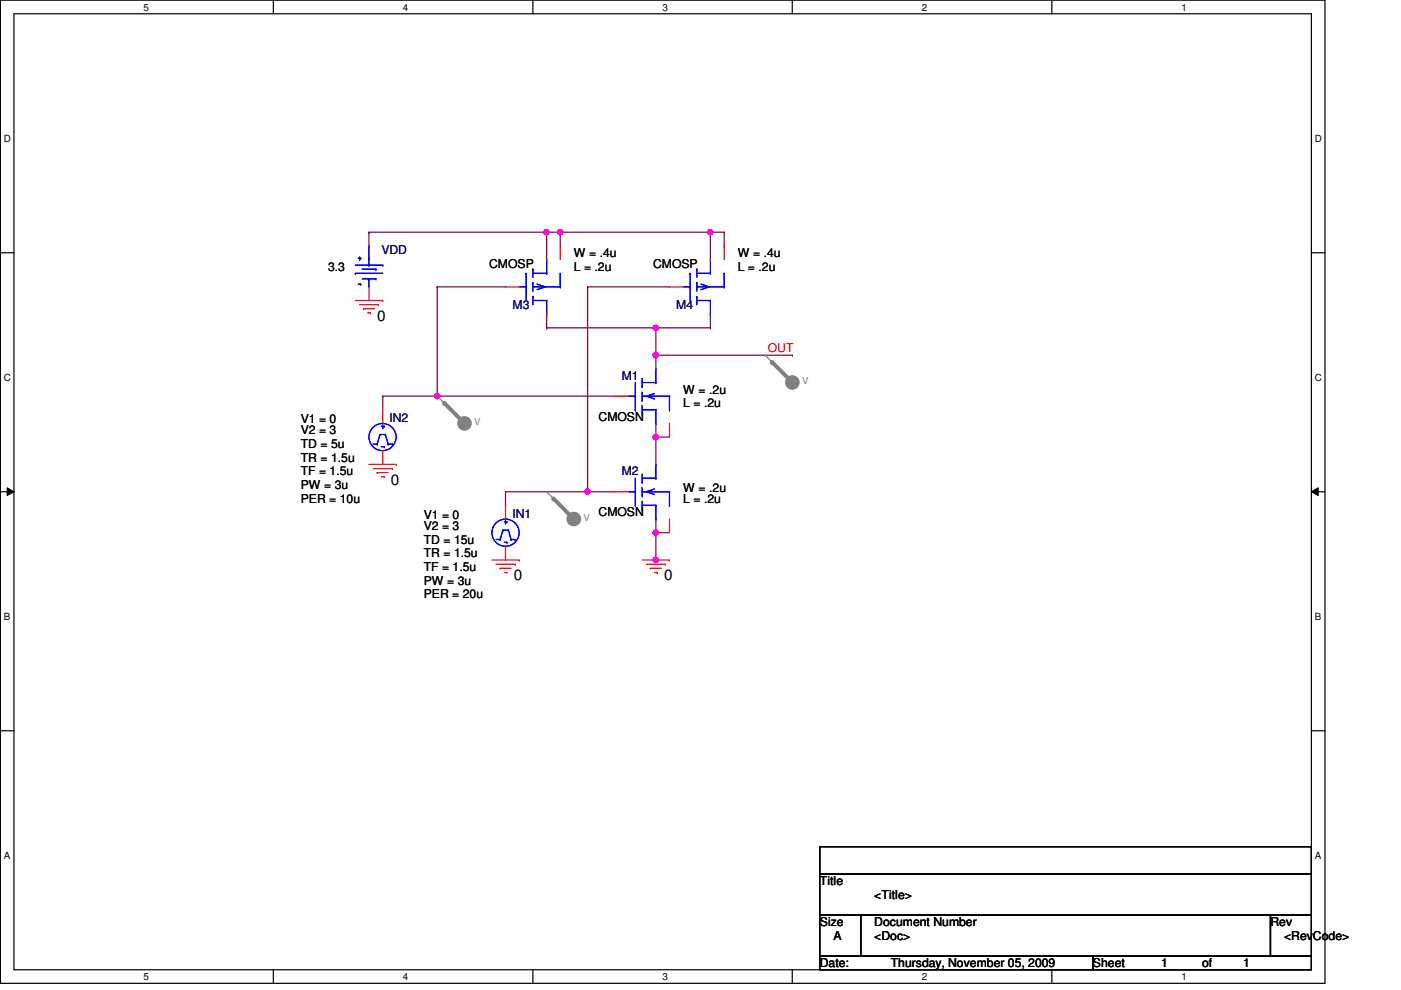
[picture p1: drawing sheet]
<svg xmlns="http://www.w3.org/2000/svg" width="297mm" height="210mm" viewBox="0 0 297 210" stroke-linecap="round" stroke-linejoin="round" font-family="sans-serif">
<path d="M.1 0h280.8v208.5h-280.8zM3 2.9h275v202.7h-275z" fill="none" stroke="#000" stroke-width=".25"/>
<g fill="#fff">
<path d="M30.4 .3h1.2v2.4h-1.2z"/>
<path d="M30.4 205.9h1.2v2.3h-1.2z"/>
</g>
<path d="M58 0v2.9M58 205.6v2.9" fill="none" stroke="#000" stroke-width=".25"/>
<g fill="#fff">
<path d="M85.4 .3h1.2v2.4h-1.2z"/>
<path d="M85.4 205.9h1.2v2.3h-1.2z"/>
</g>
<path d="M113 0v2.9M113 205.6v2.9" fill="none" stroke="#000" stroke-width=".25"/>
<g fill="#fff">
<path d="M140.5 .3h1.1v2.4h-1.1z"/>
<path d="M140.5 205.9h1.1v2.3h-1.1z"/>
</g>
<path d="M168 0v2.9M168 205.6v2.9" fill="none" stroke="#000" stroke-width=".25"/>
<g fill="#fff">
<path d="M195.4 .3h1.2v2.4h-1.2z"/>
<path d="M195.4 205.9h1.2v2.3h-1.2z"/>
</g>
<path d="M223 0v2.9M223 205.6v2.9" fill="none" stroke="#000" stroke-width=".25"/>
<g fill="#fff">
<path d="M250.5 .3h1.1v2.4h-1.1z"/>
<path d="M250.5 205.9h1.1v2.3h-1.1z"/>
<path d="M.8 28.2h1.5v2.4h-1.5z"/>
<path d="M278.8 28.2h1.4v2.4h-1.4z"/>
<path d="M.8 78.9h1.5v2.3h-1.5z"/>
<path d="M278.8 78.9h1.4v2.3h-1.4z"/>
</g>
<path d="M.1 53.6h2.9M278 53.6h2.9" fill="none" stroke="#000" stroke-width=".25"/>
<g fill="#fff">
<path d="M.8 129.6h1.4v2.3h-1.4z"/>
<path d="M278.8 129.6h1.3v2.3h-1.3z"/>
</g>
<path d="M.1 104.3h2.9M278 104.3h2.9" fill="none" stroke="#000" stroke-width=".25"/>
<path d="M1.5 103.4l1.5 .9-1.5 .8zM278 104.3l1.5-.9v1.7z" fill="#000"/>
<path d="M1.5 103.4l1.5 .9-1.5 .8zM278 104.3l1.5-.9v1.7z" fill="none" stroke="#000" stroke-width=".21"/>
<g fill="#fff">
<path d="M.8 180.3h1.4v2.3h-1.4z"/>
<path d="M278.8 180.3h1.3v2.3h-1.3z"/>
</g>
<path d="M.1 154.9h2.9M278 154.9h2.9" fill="none" stroke="#000" stroke-width=".25"/>
<path d="M115.9 49.2h.1M115.9 49.2v5.8M115.9 69.5h.1M115.9 66.6v2.9M150.6 69.5h.1M150.6 66.6v2.9" fill="none" stroke="#800040" stroke-width=".25"/>
<circle cx="115.9" cy="49.2" r=".56" fill="#f0f"/>
<circle cx="115.9" cy="49.2" r=".56" fill="none" stroke="#f0f" stroke-width=".25"/>
<path d="M118.8 49.2h.1M118.8 49.2v3M150.6 49.2h.1M150.6 49.2v5.8M150.6 49.2h2.9M153.5 49.2h.1M139.1 92.7h.1M139.1 89.8v2.9M139.1 92.7h2.8" fill="none" stroke="#800040" stroke-width=".25"/>
<circle cx="139" cy="92.7" r=".56" fill="#f0f"/>
<circle cx="139" cy="92.7" r=".56" fill="none" stroke="#f0f" stroke-width=".25"/>
<g fill="none" stroke="#800040" stroke-width=".25">
<path d="M92.7 60.8h.1M92.7 60.8h14.5M124.6 60.8h.1M124.6 60.8h17.3M139.1 69.5h.1M139.1 69.5h11.5M139.1 98.5h.1M139.1 92.7v5.8M107.2 104.3h.1M107.2 104.3h23.2M124.6 104.3h.1M139.1 112.9h.1"/>
<path d="M139.1 110.1v2.8M139.1 112.9h2.8"/>
</g>
<circle cx="139" cy="69.5" r=".56" fill="#f0f"/>
<circle cx="139" cy="69.5" r=".56" fill="none" stroke="#f0f" stroke-width=".25"/>
<path d="M115.9 49.2h2.9M118.8 49.2h.1M124.6 60.8h.1M124.6 60.8v43.5M81.1 84h.1M81.1 84v2.9" fill="none" stroke="#800040" stroke-width=".25"/>
<circle cx="124.5" cy="104.2" r=".56" fill="#f0f"/>
<circle cx="124.5" cy="104.2" r=".56" fill="none" stroke="#f0f" stroke-width=".25"/>
<path d="M139.1 118.7h.1M139.1 112.9v5.8" fill="none" stroke="#800040" stroke-width=".25"/>
<circle cx="139" cy="112.9" r=".56" fill="#f0f"/>
<circle cx="139" cy="112.9" r=".56" fill="none" stroke="#f0f" stroke-width=".25"/>
<circle cx="139" cy="118.7" r=".56" fill="#f0f"/>
<circle cx="139" cy="118.7" r=".56" fill="none" stroke="#f0f" stroke-width=".25"/>
<path d="M139.1 75.3h.1M139.1 75.3v2.9" fill="none" stroke="#800040" stroke-width=".25"/>
<circle cx="139" cy="75.3" r=".56" fill="#f0f"/>
<circle cx="139" cy="75.3" r=".56" fill="none" stroke="#f0f" stroke-width=".25"/>
<path d="M115.9 69.5h.1M115.9 69.5h23.2M139.1 69.5h.1M139.1 69.5v5.8M92.7 84h.1M92.7 84h37.7" fill="none" stroke="#800040" stroke-width=".25"/>
<circle cx="92.7" cy="84" r=".56" fill="#f0f"/>
<circle cx="92.7" cy="84" r=".56" fill="none" stroke="#f0f" stroke-width=".25"/>
<path d="M78.2 49.2h.1M78.2 49.2v3M118.8 49.2h.1M118.8 49.2h31.8M153.5 52.2h.1M153.5 49.2v3M92.7 60.8h.1M92.7 60.8v23.2M107.2 107.1h.1M107.2 104.3v2.8" fill="none" stroke="#800040" stroke-width=".25"/>
<circle cx="150.6" cy="49.2" r=".56" fill="#f0f"/>
<circle cx="150.6" cy="49.2" r=".56" fill="none" stroke="#f0f" stroke-width=".25"/>
<circle cx="118.8" cy="49.2" r=".56" fill="#f0f"/>
<circle cx="118.8" cy="49.2" r=".56" fill="none" stroke="#f0f" stroke-width=".25"/>
<path d="M78.2 49.2h.1M78.2 49.2h37.7M139.1 75.3h28.9M168 75.3h.1M81.1 84h.1M81.1 84h11.6" fill="none" stroke="#800040" stroke-width=".25"/>
<g fill="none" stroke="#f00" stroke-width=".25">
<path d="M75.3 63.7h5.8M76.2 64.6h4.1M77.1 65.4h.1M77.1 65.4h2.3M78 66.3h.5M78.5 66.3h.1M80.3 64.6h.1M81.1 63.7h.1M78.2 98.5h5.8M79.1 99.4h4.1M83.2 99.4h.1M84 98.5h.1"/>
<path d="M80 100.2h.1M80 100.2h2.3M80.9 101.1h.5M81.4 101.1h.1M104.3 118.7h5.8M105.2 119.6h4M109.2 119.6h.1M110.1 118.7h.1M136.1 118.7h5.8M137 119.6h4.1M141.1 119.6h.1M141.9 118.7h.1"/>
<path d="M106 120.5h.1M106 120.5h2.4M106.9 121.4h.6M107.5 121.4h.1M137.9 120.5h.1M137.9 120.5h2.3M138.8 121.4h.6M139.4 121.4h.1"/>
</g>
<path d="M173.8 179.5h104.2v5.8h-104.2zM173.8 185.3h104.2v8.7h-104.2zM173.8 194h8.7v8.7h-8.7zM182.5 194h86.9v8.7h-86.9zM269.4 194h8.6v8.7h-8.6zM173.8 202.7h57.9v2.9h-57.9zM231.7 202.7h46.3v2.9h-46.3z" fill="none" stroke="#000" stroke-width=".25"/>
<circle cx="98.5" cy="89.8" r="1.43" fill="#808080"/>
<g fill="none" stroke="#808080" stroke-width=".25">
<path d="M92.7 84h.1M92.7 84l5.8 5.8"/>
<circle cx="98.5" cy="89.8" r="1.43"/>
</g>
<path d="M94.2 85.4l4.3 4.4" fill="none" stroke="#808080" stroke-width=".85"/>
<circle cx="94.2" cy="85.4" r=".42" fill="#808080"/>
<circle cx="121.7" cy="110" r="1.43" fill="#808080"/>
<g fill="none" stroke="#808080" stroke-width=".25">
<path d="M115.9 104.3h.1M115.9 104.3l5.8 5.8"/>
<circle cx="121.7" cy="110" r="1.43"/>
</g>
<path d="M117.3 105.7l4.4 4.4" fill="none" stroke="#808080" stroke-width=".85"/>
<circle cx="117.3" cy="105.7" r=".42" fill="#808080"/>
<circle cx="168" cy="81.1" r="1.43" fill="#808080"/>
<g fill="none" stroke="#808080" stroke-width=".25">
<path d="M162.2 75.3h.1M162.2 75.3l5.8 5.8"/>
<circle cx="168" cy="81.1" r="1.43"/>
</g>
<path d="M163.7 76.8l4.3 4.3" fill="none" stroke="#808080" stroke-width=".85"/>
<circle cx="163.7" cy="76.8" r=".42" fill="#808080"/>
<g fill="none" stroke="#00f" stroke-width=".25">
<path d="M75.3 58h.1M75.3 58h5.8M75.3 56.2h5.8M75.9 54.7h.6M76.2 55h.1M76.2 54.5v.5M76.5 54.7h.1M76.8 57.1h2.9M76.8 59.1h2.9M78.2 56.2h.1M78.2 59.1h.1M78.2 52.2h.1"/>
<path d="M78.2 52.2v4M78.2 59.1v1.7M79.7 57.1h.1M79.7 59.1h.1M81.1 56.2h.1M111.5 58h.1M111.5 58v5.7M113 59.9h.1M113 57.1h.1M113 58h2.9M113 57.1v1.7M113 59.9v1.8"/>
<path d="M115.9 58h.1M115.9 55h.1M115.9 55v3M118.8 58h.1M118.8 58v2.8M146.3 58h.1M146.3 58v5.7M147.7 59.9h.1M147.7 57.1h.1M147.7 58h2.9M147.7 57.1v1.7M147.7 59.9v1.8"/>
<path d="M150.6 58h.1M150.6 55h.1M150.6 55v3M153.5 58h.1M153.5 58v2.8M75.9 60.2h.6M76.5 60.2h.1M110.1 60.8h1.4M111.5 60.8h.1M113 62.9h.1M113 63.7h2.9M113 60.8h5.8"/>
<path d="M113 62.9v1.7M113.9 60.2l1.7 .6-1.7 .6M115.9 63.7h.1M115.9 66.6h.1M115.9 63.7v2.9M118.8 60.8h.1M139.1 78.2h.1M139.1 78.2v2.9M144.9 60.8h1.4M146.3 60.8h.1M147.7 62.9h.1M147.7 63.7h2.9"/>
<path d="M147.7 60.8h5.8M147.7 62.9v1.7M148.6 60.2l1.8 .6-1.8 .6M150.6 63.7h.1M150.6 66.6h.1M150.6 63.7v2.9M153.5 60.8h.1M79.1 94.1h.9M80 94.1h.1M80.6 92.1h.1M80.6 92.1l-.6 2M80.6 92.1h1.1"/>
<path d="M80.9 94.7h.5M80.9 90.4h.5M81.1 90.7h.1M81.1 90.1v.6M81.4 94.7h.1M81.4 90.4h.1M81.7 92.1h.1M81.7 92.1l.6 2M82.3 94.1h.1M82.3 94.1h.9M83.2 94.1h.1M133.3 84h1.4"/>
<path d="M134.7 86.9h.1M134.7 84h.1M134.7 81.1v5.8M136.1 82h.1M136.1 84.9h.1M136.1 87.8h.1M136.1 86.9h3M136.1 81.1h3M136.1 84h5.8M136.1 80.2v1.8M136.1 83.1v1.8M136.1 86v1.8"/>
<path d="M138.8 83.4l-1.8 .6 1.8 .6M139.1 86.9h.1M139.1 81.1h.1M139.1 89.8h.1M139.1 98.5h.1M139.1 86.9v2.9M139.1 98.5v2.9M141.9 86.9h.1M141.9 84h.1M141.9 84v2.9M105.2 114.4h.8M106 114.4h.1"/>
<path d="M106.6 112.4h.1M106.6 112.4l-.6 2M106.6 112.4h1.2M106.9 115h.6M106.9 110.6h.6M107.2 110.9h.1M107.2 110.4v.5M107.5 115h.1M107.5 110.6h.1M107.8 112.4h.1M107.8 112.4l.6 2M108.4 114.4h.1"/>
<path d="M108.4 114.4h.8M109.2 114.4h.1M133.3 104.3h1.4M134.7 107.1h.1M134.7 104.3h.1M134.7 101.4v5.7M136.1 102.2h.1M136.1 105.2h.1M136.1 108h.1M136.1 100.5v1.7M136.1 103.4v1.8M136.1 106.3v1.7"/>
<path d="M136.1 107.1h3M136.1 101.4h3M136.1 104.3h5.8M138.8 103.7l-1.8 .6 1.8 .6M139.1 107.1h.1M139.1 101.4h.1M139.1 110.1h.1M139.1 107.1v3M141.9 107.1h.1M141.9 104.3h.1M141.9 104.3v2.8"/>
<circle cx="81.1" cy="92.7" r="2.88"/>
<circle cx="107.2" cy="112.9" r="2.88"/>
</g>
<g fill="none" stroke="#f00" stroke-width=".25">
<path d="M78.2 52.2h.1M115.9 55h.1M118.8 52.2v2.8M150.6 55h.1M153.5 52.2v2.8M78.2 60.8v2.9M107.2 60.8h2.9M115.9 66.6h.1M139.1 78.2h.1M141.9 60.8h3M150.6 66.6h.1M81.1 86.9v2.9"/>
<path d="M81.1 95.6v2.9M130.4 84h2.9M139.1 89.8h.1M139.1 98.5h.1M141.9 89.8v2.9M107.2 107.1v3M107.2 115.9v2.8M130.4 104.3h2.9M139.1 110.1h.1M141.9 110.1v2.8"/>
</g>
<circle cx="115.9" cy="49.2" r=".56" fill="#f0f"/>
<circle cx="115.9" cy="49.2" r=".56" fill="none" stroke="#f0f" stroke-width=".25"/>
<circle cx="139" cy="92.7" r=".56" fill="#f0f"/>
<circle cx="139" cy="92.7" r=".56" fill="none" stroke="#f0f" stroke-width=".25"/>
<circle cx="139" cy="69.5" r=".56" fill="#f0f"/>
<circle cx="139" cy="69.5" r=".56" fill="none" stroke="#f0f" stroke-width=".25"/>
<circle cx="124.5" cy="104.2" r=".56" fill="#f0f"/>
<circle cx="124.5" cy="104.2" r=".56" fill="none" stroke="#f0f" stroke-width=".25"/>
<circle cx="139" cy="112.9" r=".56" fill="#f0f"/>
<circle cx="139" cy="112.9" r=".56" fill="none" stroke="#f0f" stroke-width=".25"/>
<circle cx="139" cy="118.7" r=".56" fill="#f0f"/>
<circle cx="139" cy="118.7" r=".56" fill="none" stroke="#f0f" stroke-width=".25"/>
<circle cx="139" cy="75.3" r=".56" fill="#f0f"/>
<circle cx="139" cy="75.3" r=".56" fill="none" stroke="#f0f" stroke-width=".25"/>
<circle cx="92.7" cy="84" r=".56" fill="#f0f"/>
<circle cx="92.7" cy="84" r=".56" fill="none" stroke="#f0f" stroke-width=".25"/>
<circle cx="150.6" cy="49.2" r=".56" fill="#f0f"/>
<circle cx="150.6" cy="49.2" r=".56" fill="none" stroke="#f0f" stroke-width=".25"/>
<circle cx="118.8" cy="49.2" r=".56" fill="#f0f"/>
<circle cx="118.8" cy="49.2" r=".56" fill="none" stroke="#f0f" stroke-width=".25"/>
<g font-size="3.2">
<text x="80" y="68">0</text>
<text x="82.9" y="102.7">0</text>
<text x="108.9" y="123">0</text>
<text x="140.8" y="123">0</text>
</g>
<g font-size="2.6" fill="#000080">
<text x="80.9" y="53.9">VDD</text>
<text x="108.7" y="65.5">M3</text>
<text x="143.4" y="65.5">M4</text>
<text x="131.8" y="80.5">M1</text>
<text x="82.6" y="89.5">IN2</text>
<text x="131.8" y="100.8">M2</text>
<text x="108.7" y="109.8">IN1</text>
</g>
<g font-size="2.6">
<text x="69.6" y="57.4">3.3</text>
<text x="103.7" y="56.8">CMOSP</text>
<text x="121.7" y="54.5">W = .4u</text>
<text x="121.7" y="57.4">L = .2u</text>
<text x="138.5" y="56.8">CMOSP</text>
<text x="156.4" y="54.5">W = .4u</text>
<text x="156.4" y="57.4">L = .2u</text>
<text x="144.9" y="83.4">W = .2u</text>
<text x="63.8" y="89.8">V1 = 0</text>
<text x="126.9" y="89.2">CMOSN</text>
<text x="144.9" y="86.3">L = .2u</text>
<text x="63.8" y="95">TD = 5u</text>
<text x="63.8" y="92.1">V2 = 3</text>
<text x="63.8" y="100.8">TF = 1.5u</text>
<text x="63.8" y="97.9">TR = 1.5u</text>
<text x="63.8" y="103.7">PW = 3u</text>
<text x="63.8" y="106.6">PER = 10u</text>
<text x="144.9" y="104.3">W = .2u</text>
<text x="144.9" y="106.6">L = .2u</text>
<text x="89.8" y="110.1">V1 = 0</text>
<text x="89.8" y="112.4">V2 = 3</text>
<text x="126.9" y="109.5">CMOSN</text>
<text x="89.8" y="115.3">TD = 15u</text>
<text x="89.8" y="118.2">TR = 1.5u</text>
<text x="89.8" y="121.1">TF = 1.5u</text>
<text x="89.8" y="124">PW = 3u</text>
<text x="89.8" y="126.9">PER = 20u</text>
<text x="173.8" y="187.7">Title</text>
<text x="185.4" y="190.6">&lt;Title&gt;</text>
<text x="173.8" y="196.3">Size</text>
<text x="185.4" y="196.3">Document Number</text>
<text x="269.4" y="196.3">Rev</text>
<text x="176.7" y="199.3">A</text>
<text x="185.4" y="199.3">&lt;Doc&gt;</text>
<text x="272.2" y="199.3">&lt;RevCode&gt;</text>
<text x="173.8" y="205.1">Date:</text>
<text x="188.8" y="205.1">Thursday, November 05, 2009</text>
<text x="231.7" y="205.1">Sheet</text>
<text x="246.2" y="205.1">1</text>
<text x="254.9" y="205.1">of</text>
<text x="263.6" y="205.1">1</text>
</g>
<text font-size="2.6" fill="#f00" x="162.8" y="74.7">OUT</text>
<g font-size="2.1">
<text x="30.4" y="2.2">5</text>
<text x="85.4" y="2.2">4</text>
<text x="140.5" y="2.2">3</text>
<text x="195.4" y="2.2">2</text>
<text x="250.5" y="2.2">1</text>
<text x=".8" y="30.1">D</text>
<text x="278.8" y="30.1">D</text>
<text x=".8" y="80.8">C</text>
<text x="278.8" y="80.8">C</text>
<text x=".8" y="131.5">B</text>
<text x="278.8" y="131.5">B</text>
<text x=".8" y="182.2">A</text>
<text x="278.8" y="182.2">A</text>
<text x="30.4" y="207.8">5</text>
<text x="85.4" y="207.8">4</text>
<text x="140.5" y="207.8">3</text>
<text x="195.4" y="207.8">2</text>
<text x="250.5" y="207.8">1</text>
</g>
<g font-size="2" fill="#808080">
<text x="170" y="81.5">V</text>
<text x="100.5" y="90.2">V</text>
<text x="123.7" y="110.4">V</text>
</g>
</svg>
